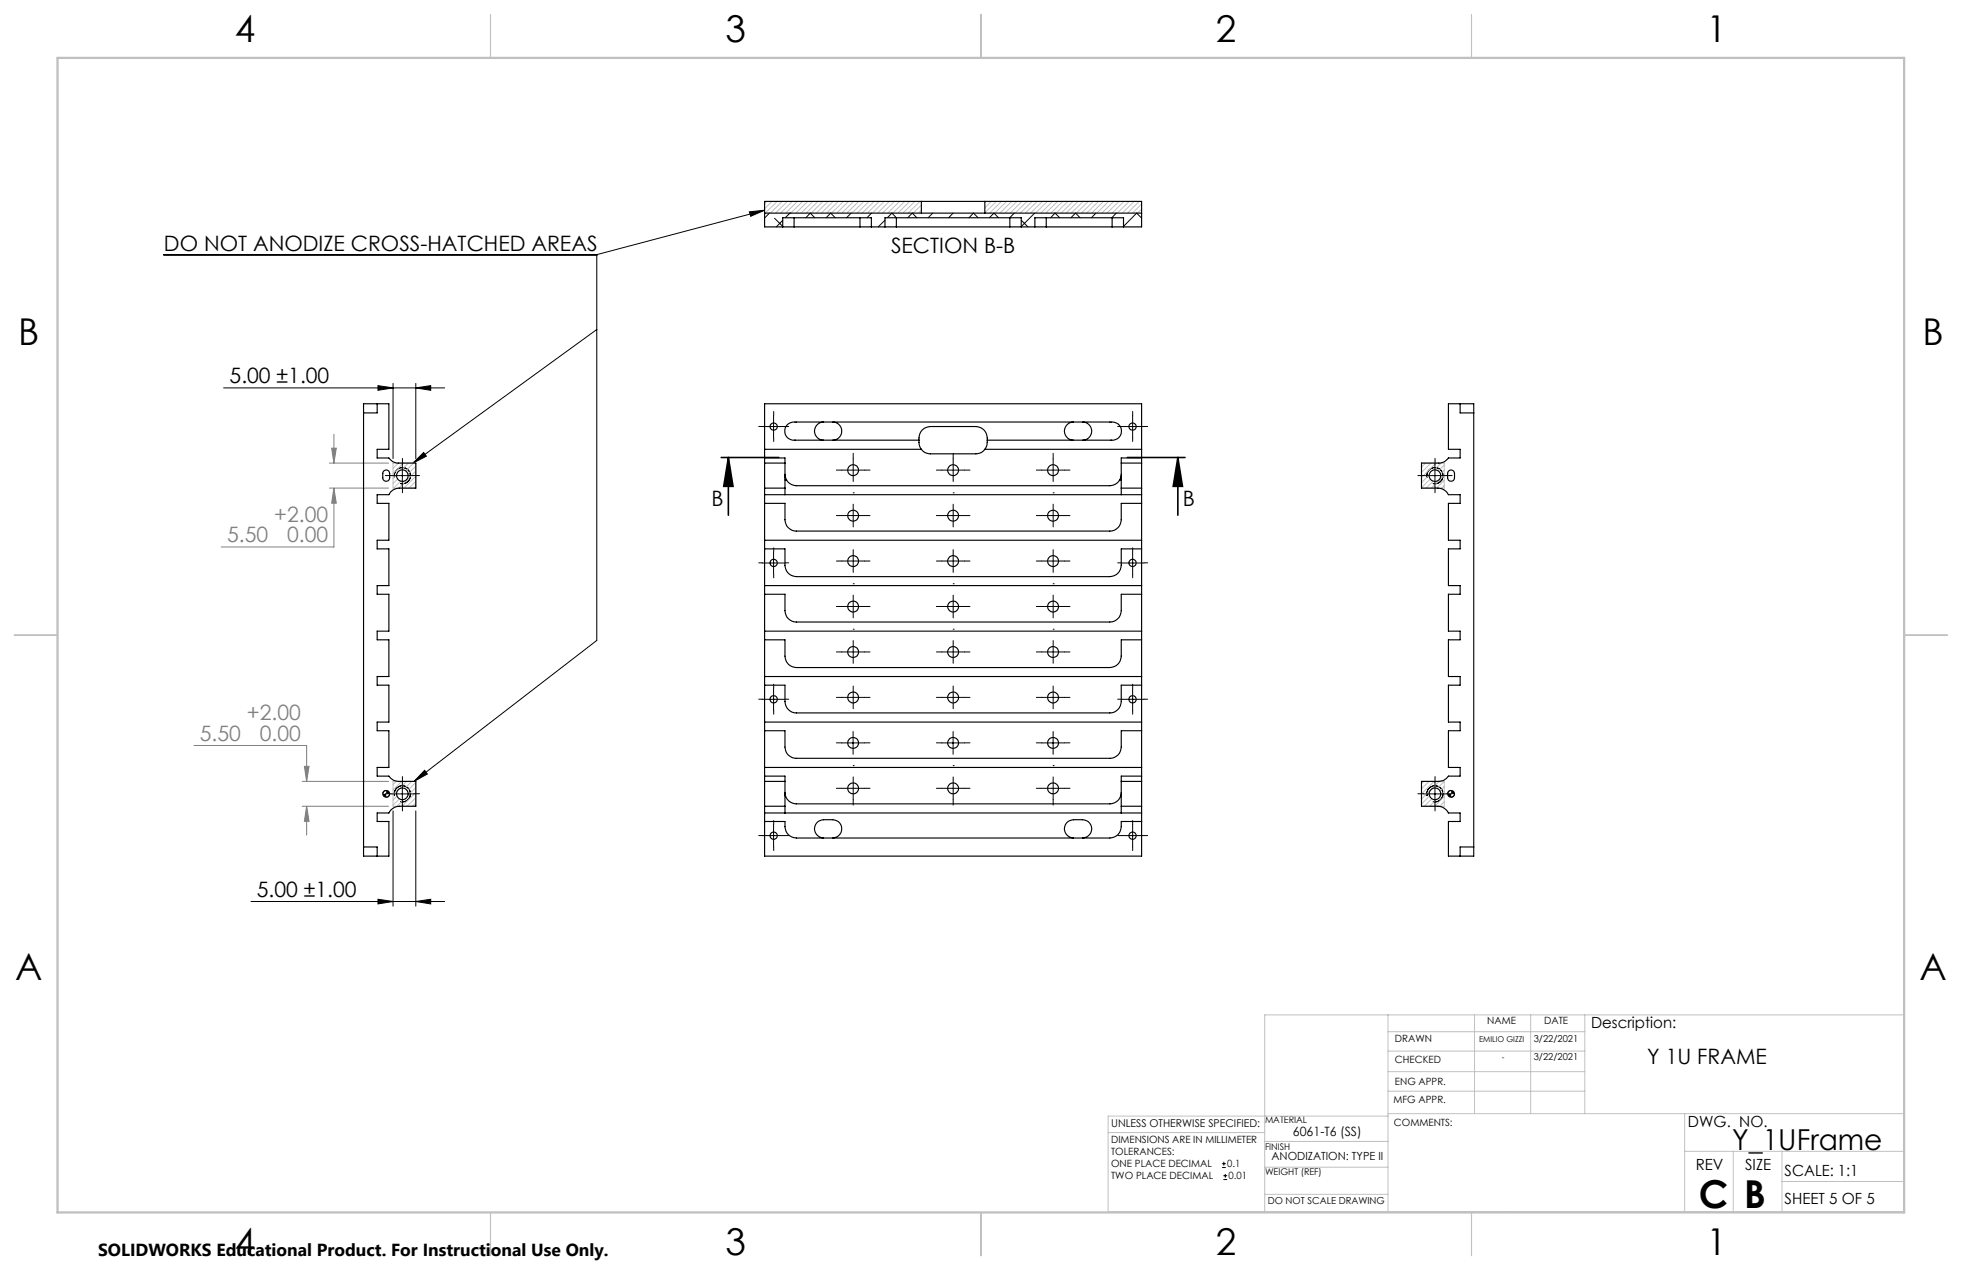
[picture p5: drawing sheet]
<svg xmlns="http://www.w3.org/2000/svg" width="432mm" height="279mm" viewBox="0 0 432 279" stroke-linecap="round" stroke-linejoin="round" font-family="sans-serif">
<g fill="none" stroke="#000" stroke-width=".22">
<path d="M36 56h95.4M164.9 46.6l3.4-.4-3.1 1.4zM168.3 46.2l-37 9.8v84.9l-40.2 31M131.3 72.5l-40.4 29.4M49.2 85.3h48.7M83.2 84.8l3.3 .5-3.3 .6zM86.5 84.3v16.6M91.5 85.3l3.3-.5v1.1zM91.5 84.3v16.6M167.7 93.8h5.1M170.3 91.3v5M246.8 93.8h5"/>
<path d="M249.3 91.3v5M86 104.6h5.1M86.8 105.1a1.78 1.78 0 0 1 1.6-2.2 1.78 1.78 0 0 1 1.9 1.9 1.78 1.78 0 0 1-2.2 1.6M88.5 102.1v5M90.9 101.9l2.3-2.3 .6 .8zM313.3 104.6h5M314.1 105.1a1.78 1.78 0 0 1 1.5-2.2 1.78 1.78 0 0 1 2 1.9 1.78 1.78 0 0 1-2.3 1.6M315.8 102.1v5M167.7 123.9h5.1M170.3 121.4v4.9M246.8 123.9h5M249.3 121.4v4.9"/>
<path d="M167.7 153.8h5.1M170.3 151.3v5.1M246.8 153.8h5M249.3 151.3v5.1M85 173.9a.78 .78 0 0 0-.8 .8M85.8 174.7a.78 .78 0 0 1-.8 .7M86 174.7h5.1M86.5 178.4v21M86.8 175.1a1.78 1.78 0 0 1 1.5-2.2 1.78 1.78 0 0 1 2 1.9 1.78 1.78 0 0 1-2.2 1.6M88.5 172.2v4.9M91.5 178.4v21M93.5 169.5l.6 .8-3 1.6z"/>
<path d="M185.2 163.4h5.1M187.7 160.9v5M207.3 163.4h5M209.8 160.9v5M229.3 163.4h4.9M231.8 160.9v5M313.3 174.7h5M314.1 175.1a1.78 1.78 0 0 1 1.5-2.2 1.78 1.78 0 0 1 2 1.9 1.78 1.78 0 0 1-2.3 1.6M315.8 172.2v4.9M319.4 173.9a.77 .77 0 0 0-.8 .8M320.1 174.7a.78 .78 0 0 1-.7 .7M55.2 198.3h42.7"/>
<path d="M83.2 197.8l3.3 .5-3.3 .6zM91.5 198.3l3.3-.5v1.1zM167.7 183.8h5.1M170.3 181.3v5M246.8 183.8h5M249.3 181.3v5M269 256.9h.8M269 256h.8M269.2 259.5h.9M269.2 258.7h.9M269.3 255.6v.8M269.7 258.3v.8"/>
</g>
<path d="M158.7 100.6h12.7M160.3 100.6l1 6.4h-2zM160.3 100.6v12.7M248.1 100.6h12.7M259.2 100.6l1 6.4h-2zM259.2 100.6v12.7" fill="none" stroke="#000" stroke-width=".35"/>
<path d="M73 98.6h1l-.5 3.3zM73.5 95.5v6.4M72.5 107.4h13M72.5 101.9h13M73.5 107.4v12.9h-24.8M73.5 107.4l.5 3.3h-1zM42.7 164h24.8v7.9M66.5 177.4h19M66.5 171.9h19M67 168.6h1l-.5 3.3zM67.5 177.4v6.3M67.5 177.4l.5 3.3h-1z" fill="none" stroke="#808080" stroke-width=".22"/>
<path d="M418.9 223.3v43.3" fill="none" stroke="#c0c0c0" stroke-width=".22" stroke-dasharray="15.2 1.3 1.3 1.3" stroke-dashoffset="5"/>
<g fill="none" stroke="#c0c0c0" stroke-width=".22">
<path d="M168.8 44.3l-.5 .5M169.9 44.3l-1.6 1.6M171 44.3l-2.6 2.6M172.2 44.3l-2.7 2.6M173.3 44.3l-2.6 2.6M174.4 44.3l-2.6 2.6M175.5 44.3l-2.6 2.6M176.6 44.3l-2.6 2.6M177.8 44.3l-2.6 2.6M178.9 44.3l-2.6 2.6M180 44.3l-2.6 2.6M181.1 44.3l-2.6 2.6"/>
<path d="M182.2 44.3l-2.5 2.6M183.4 44.3l-2.6 2.6M184.5 44.3l-2.6 2.6M185.6 44.3l-2.6 2.6M186.7 44.3l-2.6 2.6M187.9 44.3l-2.6 2.6M189 44.3l-2.6 2.6M190.1 44.3l-2.6 2.6M191.2 44.3l-2.6 2.6M192.4 44.3l-2.6 2.6M193.5 44.3l-2.6 2.6M194.6 44.3l-2.6 2.6"/>
<path d="M195.7 44.3l-2.6 2.6M196.8 44.3l-2.6 2.6M198 44.3l-2.6 2.6M199.1 44.3l-2.6 2.6M200.2 44.3l-2.6 2.6M201.3 44.3l-2.6 2.6M202.5 44.3l-2.7 2.6M202.8 45.1l-1.8 1.8M202.8 46.2l-.7 .7M217.1 44.3l-.4 .3M218.2 44.3l-1.5 1.4M219.3 44.3l-2.6 2.5"/>
<path d="M220.4 44.3l-2.6 2.6M221.5 44.3l-2.6 2.6M222.7 44.3l-2.6 2.6M223.8 44.3l-2.6 2.6M224.9 44.3l-2.6 2.6M226 44.3l-2.6 2.6M227.2 44.3l-2.7 2.6M228.3 44.3l-2.6 2.6M229.4 44.3l-2.6 2.6M230.5 44.3l-2.6 2.6M231.6 44.3l-2.5 2.6M232.8 44.3l-2.6 2.6"/>
<path d="M233.9 44.3l-2.6 2.6M235 44.3l-2.6 2.6M236.1 44.3l-2.6 2.6M237.2 44.3l-2.5 2.6M238.4 44.3l-2.6 2.6M239.5 44.3l-2.6 2.6M240.6 44.3l-2.6 2.6M241.8 44.3l-2.7 2.6M242.9 44.3l-2.6 2.6M244 44.3l-2.6 2.6M245.1 44.3l-2.6 2.6M246.2 44.3l-2.6 2.6"/>
<path d="M247.4 44.3l-2.6 2.6M248.5 44.3l-2.6 2.6M249.6 44.3l-2.6 2.6M250.7 44.3l-2.6 2.6M251.2 44.9l-2 2M251.2 46l-.8 .9M86.5 101.9h5v5.5h-5zM86.5 101.9h.1M87.3 104.5l-.8 .8M87.5 105.4l-1 1M87.7 101.9l-1.2 1.1M88.2 105.9l-1.6 1.5"/>
<path d="M88.8 101.9l-2.3 2.3M89.9 101.9l-1.5 1.5M91 101.9l-1.7 1.7M91.5 102.6l-1.7 1.7M91.5 103.6l-3.7 3.8M91.5 104.8l-2.6 2.6M91.5 105.9l-1.5 1.5M91.5 107l-.4 .4M312.8 101.9h5.1v5.5h-5.1zM313.8 101.9l-1 .9M314.5 104.5l-1.7 1.7M314.8 105.4l-2 1.9"/>
<path d="M314.9 101.9l-2.1 2M315.4 105.9l-1.5 1.5M316 101.9l-3.2 3.2M317.1 101.9l-1.4 1.5M317.9 102.3l-1.4 1.3M317.9 103.4l-.9 .8M317.9 104.5l-2.9 2.9M317.9 105.7l-1.8 1.7M317.9 106.8l-.6 .6M86.5 171.9h5v5.5h-5zM87.2 171.9l-.7 .7M87.4 175.1l-.9 .9"/>
<path d="M87.9 175.8l-1.4 1.3M88.4 171.9l-1.9 1.9M88.9 175.9l-1.6 1.5M89.5 171.9l-3 3M90.6 171.9l-1.6 1.6M91.5 172.1l-1.9 1.9M91.5 173.2l-1.7 1.8M91.5 174.4l-3 3M91.5 175.5l-1.9 1.9M91.5 176.6l-.8 .8M312.8 171.9h5.1v5.5h-5.1zM313.4 171.9l-.6 .5"/>
<path d="M314.5 171.9l-1.7 1.6M314.6 175.1l-1.8 1.8M315.1 175.7l-1.6 1.7M315.6 171.9l-2.8 2.8M316.1 175.9l-1.5 1.5M316.7 171.9l-3.9 3.9M317.9 171.9l-1.6 1.6M317.9 173l-1 1M317.9 174.1l-.9 .8M317.9 175.3l-2.2 2.1M317.9 176.4l-1.1 1M305.5 223.3v43.3"/>
<path d="M305.5 235.8h43.3M305.5 231.2h43.3M305.5 227h43.3M324.5 223.3v21.7M336.9 223.3v21.7M348.8 223.3v21.7M243.9 249.2h34.4M278.3 256.8h27.2M278.3 251.1h27.3M305.5 245h113.4M305.5 240.1h43.3M305.5 245.5h-61.6v21.1h175"/>
<path d="M370.8 245v21.6M370.8 253.3h48.1M381.5 253.3v13.3M392.2 259.9h26.7M392.2 253.3v13.3M278.3 262.7h27.2M418.9 265.1v-41.8h-140.6v43.3"/>
</g>
<path d="M108 3.2v9.5M215.9 3.2v9.5M323.8 3.2v9.5M3.1 139.7h9.6M419.1 139.7h9.5M108 266.7v9.6M215.9 266.7v9.6M323.8 266.7v9.6" fill="none" stroke="#c0c0c0" stroke-width=".25"/>
<path d="M12.7 12.7h406.4v254h-406.4z" fill="none" stroke="#c0c0c0" stroke-width=".5"/>
<g fill="none" stroke="#000" stroke-width=".22" stroke-dasharray="15.2 1.3 1.3 1.3">
<path d="M167.8 93.8h-.8M170.3 91.3v-.8M170.3 96.3v.8M172.8 93.8h.8M246.8 93.8h-.8M249.3 91.3v-.8M249.3 96.3v.8M251.8 93.8h.8M86.1 104.6h-1.3M88.6 102.1v-1.2M88.6 107.1v1.3M91.1 104.6h1.2"/>
<path d="M185.3 113.4h-1.2M185.3 103.4h-1.2M187.8 113.4v-2.5M187.8 113.4h-2.5M187.8 113.4v2.5M187.8 113.4h2.5M187.8 103.4v-2.5M187.8 103.4h-2.5M187.8 103.4v2.5M187.8 103.4h2.5M187.8 100.9v-1.2M187.8 108.4h.1"/>
<path d="M190.3 113.4h1.2M190.3 103.4h1.2M207.3 113.4h-1.2M207.3 103.4h-1.2M209.8 113.4v-2.5M209.8 113.4h-2.5M209.8 113.4v2.5M209.8 113.4h2.5M209.8 103.4v-2.5M209.8 103.4h-2.5M209.8 103.4v2.5M209.8 103.4h2.5"/>
<path d="M209.8 100.9v-1.2M209.8 108.4h.1M212.3 113.4h1.2M212.3 103.4h1.2M229.3 113.4h-1.2M229.3 103.4h-1.2M231.8 113.4v-2.5M231.8 113.4h-2.5M231.8 113.4v2.5M231.8 113.4h2.5M231.8 103.4v-2.5M231.8 103.4h-2.5"/>
<path d="M231.8 103.4v2.5M231.8 103.4h2.5M231.8 100.9v-1.2M231.8 108.4h.1M234.3 113.4h1.2M234.3 103.4h1.2M313.3 104.6h-1.3M315.8 102.1v-1.2M315.8 107.1v1.3M318.3 104.6h1.3M167.8 123.8h-.8M170.3 121.3v-.8"/>
<path d="M170.3 126.3v.8M172.8 123.8h.8M185.3 133.4h-1.2M185.3 123.4h-1.2M187.8 133.4v-2.5M187.8 133.4h-2.5M187.8 133.4v2.5M187.8 133.4h2.5M187.8 123.4v-2.5M187.8 123.4h-2.5M187.8 123.4v2.5M187.8 123.4h2.5"/>
<path d="M187.8 138.4h.1M187.8 128.4h.1M190.3 133.4h1.2M190.3 123.4h1.2M207.3 133.4h-1.2M207.3 123.4h-1.2M209.8 133.4v-2.5M209.8 133.4h-2.5M209.8 133.4v2.5M209.8 133.4h2.5M209.8 123.4v-2.5M209.8 123.4h-2.5"/>
<path d="M209.8 123.4v2.5M209.8 123.4h2.5M209.8 138.4h.1M209.8 128.4h.1M212.3 133.4h1.2M212.3 123.4h1.2M229.3 133.4h-1.2M229.3 123.4h-1.2M231.8 133.4v-2.5M231.8 133.4h-2.5M231.8 133.4v2.5M231.8 133.4h2.5"/>
<path d="M231.8 123.4v-2.5M231.8 123.4h-2.5M231.8 123.4v2.5M231.8 123.4h2.5M231.8 138.4h.1M231.8 128.4h.1M234.3 133.4h1.2M234.3 123.4h1.2M246.8 123.8h-.8M249.3 121.3v-.8M249.3 126.3v.8M251.8 123.8h.8"/>
<path d="M167.8 153.8h-.8M170.3 151.3v-.8M170.3 156.3v.8M172.8 153.8h.8M185.3 153.4h-1.2M185.3 143.4h-1.2M187.8 153.4v-2.5M187.8 153.4h-2.5M187.8 153.4v2.5M187.8 153.4h2.5M187.8 143.4v-2.5M187.8 143.4h-2.5"/>
<path d="M187.8 143.4v2.5M187.8 143.4h2.5M190.3 153.4h1.2M190.3 143.4h1.2M207.3 153.4h-1.2M207.3 143.4h-1.2M209.8 153.4v-2.5M209.8 153.4h-2.5M209.8 153.4v2.5M209.8 153.4h2.5M209.8 143.4v-2.5M209.8 143.4h-2.5"/>
<path d="M209.8 143.4v2.5M209.8 143.4h2.5M212.3 153.4h1.2M212.3 143.4h1.2M229.3 153.4h-1.2M229.3 143.4h-1.2M231.8 153.4v-2.5M231.8 153.4h-2.5M231.8 153.4v2.5M231.8 153.4h2.5M231.8 143.4v-2.5M231.8 143.4h-2.5"/>
<path d="M231.8 143.4v2.5M231.8 143.4h2.5M234.3 153.4h1.2M234.3 143.4h1.2M246.8 153.8h-.8M249.3 151.3v-.8M249.3 156.3v.8M251.8 153.8h.8M86.1 174.6h-1.3M88.6 172.1v-1.2M88.6 177.1v1.3M91.1 174.6h1.2"/>
<path d="M185.3 163.4h-1.2M185.3 173.4h-1.2M187.8 173.4v-2.5M187.8 173.4h-2.5M187.8 173.4v2.5M187.8 173.4h2.5M187.8 175.9v1.2M187.8 168.4h.1M190.3 163.4h1.2M190.3 173.4h1.2M207.3 163.4h-1.2M207.3 173.4h-1.2"/>
<path d="M209.8 173.4v-2.5M209.8 173.4h-2.5M209.8 173.4v2.5M209.8 173.4h2.5M209.8 175.9v1.2M209.8 168.4h.1M212.3 163.4h1.2M212.3 173.4h1.2M229.3 163.4h-1.2M229.3 173.4h-1.2M231.8 173.4v-2.5M231.8 173.4h-2.5"/>
<path d="M231.8 173.4v2.5M231.8 173.4h2.5M231.8 175.9v1.2M231.8 168.4h.1M234.3 163.4h1.2M234.3 173.4h1.2M313.3 174.6h-1.3M315.8 172.1v-1.2M315.8 177.1v1.3M318.3 174.6h1.3M167.8 183.8h-.8M170.3 181.3v-.8"/>
<path d="M170.3 186.3v.8M172.8 183.8h.8M246.8 183.8h-.8M249.3 181.3v-.8M249.3 186.3v.8M251.8 183.8h.8"/>
</g>
<g fill="#000">
<path d="M259.2 100.6l1 6.4h-2zM160.3 100.6l1 6.4h-2z"/>
<path d="M93.5 169.5l.6 .8-3 1.6zM90.9 101.9l2.3-2.3 .6 .8zM164.9 46.6l3.4-.4-3.1 1.4z"/>
<path d="M91.5 198.3l3.3-.5v1.1zM83.2 197.8l3.3 .5-3.3 .6zM83.2 84.8l3.3 .5-3.3 .6zM91.5 85.3l3.3-.5v1.1z"/>
</g>
<path d="M67.5 177.4l.5 3.3h-1zM67 168.6h1l-.5 3.3zM73.5 107.4l.5 3.3h-1zM73 98.6h1l-.5 3.3z" fill="#808080"/>
<path d="M318.6 174.7a.78 .78 0 0 0 .8 .7v-.7zM319.4 173.9v.8h.7a.78 .78 0 0 0-.7-.8zM84.2 174.7a.78 .78 0 0 0 .8 .7v-.7zM85 173.9v.8h.8a.77 .77 0 0 0-.8-.8z" fill="#000"/>
<g fill="none" stroke="#000" stroke-width=".25">
<path d="M168.3 46.9h82.9M172.3 49.9h2.5M172.3 49.9h-4v-5.6h82.9v5.6h-3.9M172.3 49.9v-2h19.5v2M174.8 49.9h14.5M174.8 47.9v2M189.3 49.9h2.5M189.3 47.9v2M191.8 49.9h3M194.8 49.9h2.5M194.8 49.9v-2h30v2M197.3 49.9h25"/>
<path d="M197.3 47.9v2M202.8 44.3v2.6M216.7 44.3v2.6M222.3 49.9h2.5M222.3 47.9v2M224.8 49.9h3M227.8 49.9h2.5M227.8 49.9v-2h19.5v2M230.3 49.9h14.5M230.3 47.9v2M244.8 49.9h2.5M244.8 47.9v2"/>
<path d="M80 90.8v-2h5.6v10h-2.6v2h2.6a2.44 2.44 0 0 0 2.1 1.1h3.8v5.5h-3.6a2.57 2.57 0 0 0-2.3 1.4h-2.6v1.9h2.6v8.2h-2.6v1.9h2.6v8h-2.6v1.9h2.6v8.2h-2.6v1.9h2.6v8h-2.6v1.9h2.6v8.2h-2.6v1.9h2.6v8h-2.6v1.9h2.6a2.58 2.58 0 0 0 2.1 1.2h3.8v5.5h-3.6a2.69 2.69 0 0 0-2.3 1.5h-2.6v1.8h2.6v7.6h-5.6v-2M80 90.8v95.5M83 88.8v2h-3M168.3 98.8h34.5M181.3 92.9a1.99 1.99 0 0 0-2.1 1.9 1.99 1.99 0 0 0 2.1 2M183.3 92.9a1.99 1.99 0 0 1 1.9 1.9 1.99 1.99 0 0 1-1.9 2M202.2 96.8h-27.2a2.04 2.04 0 0 1-2.3-2.1 2.04 2.04 0 0 1 2.6-1.8h69a2.04 2.04 0 0 1 2.5 1.8 2.04 2.04 0 0 1-2.3 2.1h-27.2M202.8 98.8l-.4-.7a3.7 3.7 0 0 1 1-3.8l1.4-.5h10a2.99 2.99 0 0 1 2.4 4.1l-.5 .9M202.8 98.8a2.41 2.41 0 0 0 2 1h10a2.41 2.41 0 0 0 1.9-1M216.7 98.8h34.5M236.3 92.9a1.99 1.99 0 0 0-2.1 1.9 1.99 1.99 0 0 0 2.1 2M238.3 92.9a1.99 1.99 0 0 1 2 1.9 1.99 1.99 0 0 1-2 2"/>
<path d="M321.3 88.8v2h3M324.3 90.8v-2h-5.5v10h2.5v2h-2.5a2.44 2.44 0 0 1-2.1 1.1h-3.9v5.5h3.7a2.57 2.57 0 0 1 2.3 1.4h2.5v1.9h-2.5v8.2h2.5v1.9h-2.5v8h2.5v1.9h-2.5v8.2h2.5v1.9h-2.5v8h2.5v1.9h-2.5v8.2h2.5v1.9h-2.5v8h2.5v1.9h-2.5a2.58 2.58 0 0 1-2.1 1.2h-3.9v5.5h3.7a2.69 2.69 0 0 1 2.3 1.5h2.5v1.8h-2.5v7.6h5.5v-2M324.3 90.8v95.5M84.4 103.6a.77 .77 0 0 1 .9-.2 .77 .77 0 0 1 .5 .7v1a.76 .76 0 0 1-.8 .8 .76 .76 0 0 1-.8-.8v-1zM168.3 107.4v1.4M168.3 100.8h4.5v1.1M168.3 100.8v1.1M168.3 110.7h4.5v3.6a2.53 2.53 0 0 0 2.5 2.5h69a2.53 2.53 0 0 0 2.5-2.5v-3.6h4.4M168.3 107.4h4.5M168.3 100.8v-12h82.9v12M168.3 101.9v5.5M168.3 108.8v61.9"/>
<path d="M168.3 101.9h4.5M168.3 108.8h82.9M168.3 118.9h82.9M172.8 107.4v1.4M172.8 104.4l.1 .7M172.8 101.9v5.5M172.8 105.6h.3M172.8 105.1h.1M172.9 105.1l.2 .5M173.1 105.6a2.57 2.57 0 0 0 2.2 1.3h69a2.57 2.57 0 0 0 2.1-1.3M246.4 105.6h.4M246.6 105.1l-.2 .5"/>
<path d="M246.6 105.1h.2M246.8 107.4v1.4M246.8 104.4l-.2 .7M246.8 107.4h4.4M246.8 101.9h4.4M246.8 101.9v5.5M251.2 107.4v1.4M251.2 100.8v1.1M251.2 100.8h-4.4v1.1M251.2 101.9v5.5M251.2 108.8v61.9M318.8 103.6a.77 .77 0 0 1 .8-.2 .77 .77 0 0 1 .5 .7v1a.76 .76 0 0 1-.7 .8 .76 .76 0 0 1-.8-.8v-1z"/>
<path d="M168.3 120.8h4.5v3.6a2.53 2.53 0 0 0 2.5 2.5h69a2.53 2.53 0 0 0 2.5-2.5v-3.6h4.4M168.3 130.7h4.5v3.6a2.53 2.53 0 0 0 2.5 2.5h69a2.53 2.53 0 0 0 2.5-2.5v-3.6h4.4M168.3 128.8h82.9M168.3 138.9h82.9M168.3 150.7h4.5v3.6a2.53 2.53 0 0 0 2.5 2.5h69a2.53 2.53 0 0 0 2.5-2.5v-3.6h4.4M168.3 140.8h4.5v3.6a2.53 2.53 0 0 0 2.5 2.5h69a2.53 2.53 0 0 0 2.5-2.5v-3.6h4.4M168.3 158.9h82.9M168.3 148.8h82.9M168.3 177.4v1.5M168.3 170.7h4.5v1.2M168.3 170.7v1.2M168.3 160.8h4.5v3.6a2.47 2.47 0 0 0 2.5 2.4h69a2.47 2.47 0 0 0 2.5-2.4v-3.6h4.4"/>
<path d="M168.3 171.9v5.5M168.3 178.9v9.4h82.9v-9.4M168.3 177.4h4.5M168.3 171.9h4.5M168.3 178.9h82.9M168.3 168.8h82.9M172.8 177.4v1.5M172.8 174.3l.1 .8M172.8 171.9v5.5M172.8 175.1h.1M172.9 175.1a2.55 2.55 0 0 0 2.4 1.7h69a2.83 2.83 0 0 0 2.5-1.7M246.8 177.4v1.5"/>
<path d="M246.8 174.3l-.2 .8M246.8 177.4h4.4M246.8 171.9h4.4M246.8 171.9v5.5M251.2 177.4v1.5M251.2 170.7v1.2M251.2 170.7h-4.4v1.2M251.2 171.9v5.5M80 186.3h3v2M168.3 180.7h4.5a2.97 2.97 0 0 0 1.5 3.4l1 .3h69a2.53 2.53 0 0 0 2.5-2.5v-1.2h4.4M181.3 184.4a2.01 2.01 0 0 1-2.1-2 2.01 2.01 0 0 1 2.1-2.1 4.4 4.4 0 0 1 3.2 .5 2.02 2.02 0 0 1 .6 2.2 2.02 2.02 0 0 1-1.8 1.4M236.3 184.4a2.01 2.01 0 0 1-2.1-2 2.01 2.01 0 0 1 2.1-2.1 4.4 4.4 0 0 1 3.2 .5 2.02 2.02 0 0 1 .6 2.2 2.02 2.02 0 0 1-1.8 1.4"/>
<path d="M324.3 186.3h-3v2"/>
<circle cx="170.3" cy="93.9" r=".8"/>
<circle cx="249.3" cy="93.9" r=".8"/>
<circle cx="88.5" cy="104.6" r="1.28"/>
<circle cx="187.8" cy="113.5" r="1.2"/>
<circle cx="187.8" cy="103.4" r="1.2"/>
<circle cx="209.8" cy="113.5" r="1.2"/>
<circle cx="209.8" cy="103.4" r="1.2"/>
<circle cx="231.8" cy="113.5" r="1.21"/>
<circle cx="231.8" cy="103.4" r="1.21"/>
<circle cx="315.8" cy="104.6" r="1.28"/>
<circle cx="170.3" cy="123.8" r=".8"/>
<circle cx="187.8" cy="123.4" r="1.2"/>
<circle cx="187.8" cy="133.4" r="1.18"/>
<circle cx="209.8" cy="123.4" r="1.2"/>
<circle cx="209.8" cy="133.5" r="1.19"/>
<circle cx="231.8" cy="123.4" r="1.21"/>
<circle cx="231.8" cy="133.4" r="1.2"/>
<circle cx="249.3" cy="123.8" r=".8"/>
<circle cx="170.3" cy="153.8" r=".81"/>
<circle cx="187.8" cy="143.4" r="1.2"/>
<circle cx="187.8" cy="153.4" r="1.18"/>
<circle cx="209.8" cy="143.5" r="1.2"/>
<circle cx="209.8" cy="153.5" r="1.19"/>
<circle cx="231.8" cy="143.4" r="1.21"/>
<circle cx="231.8" cy="153.4" r="1.2"/>
<circle cx="249.3" cy="153.8" r=".81"/>
<circle cx="85" cy="174.6" r=".75"/>
<circle cx="88.5" cy="174.6" r="1.28"/>
<circle cx="187.8" cy="163.4" r="1.2"/>
<circle cx="187.8" cy="173.4" r="1.2"/>
<circle cx="209.8" cy="163.5" r="1.2"/>
<circle cx="209.8" cy="173.4" r="1.2"/>
<circle cx="231.8" cy="163.4" r="1.21"/>
<circle cx="231.8" cy="173.4" r="1.21"/>
<circle cx="315.8" cy="174.6" r="1.28"/>
<circle cx="319.4" cy="174.6" r=".75"/>
<circle cx="170.3" cy="183.9" r=".8"/>
<circle cx="249.3" cy="183.9" r=".8"/>
</g>
<g fill="none" stroke="#000" stroke-width=".22">
<path d="M169.3 46.9l-1 1.1M170.5 48l1.8 1.8M172.3 48.5l-1.4 1.4M173.8 46.9h.1M173.8 46.9l-1 1M177.3 47.9l1-1 1 1M181.8 47.9l1-1 1 1M187.3 46.9l-1 1M191.8 46.9l-1 1M194.8 48.4l-1.5 1.5M195.3 47.9l1-1 1 1M199.8 47.9l1-1 1 1"/>
<path d="M205.3 46.9l-1 1M209.8 46.9l-1 1M213.3 47.9l.9-1 1.1 1M217.7 47.9l1.1-1 .9 1M223.2 46.9l-1 1M224.8 48.4l1.4 1.5M227.7 46.9l-2.9 2.9M231.2 47.9l1-1 1 1M235.7 47.9l1-1 1 1M241.2 46.9l-1 1M245.7 46.9l-1 1M251.2 48l-1-1.1-2.9 2.9"/>
</g>
<g font-size="8.5">
<text x="373.9" y="265.7">C</text>
<text x="383.8" y="265.7">B</text>
</g>
<g font-size="8.1">
<text x="51.7" y="9.3">4</text>
<text x="159.7" y="9.3">3</text>
<text x="267.6" y="9.3">2</text>
<text x="375.6" y="9.3">1</text>
<text x="4" y="76">B</text>
<text x="423.1" y="76">B</text>
<text x="3.3" y="215.7">A</text>
<text x="422.4" y="215.7">A</text>
<text x="51.7" y="276">4</text>
<text x="159.7" y="276">3</text>
<text x="267.6" y="276">2</text>
<text x="375.6" y="276">1</text>
</g>
<text font-size="6.3" x="381.2" y="253">Y_1UFrame</text>
<g font-size="4.7">
<text x="36.1" y="55.3">DO NOT ANODIZE CROSS-HATCHED AREAS</text>
<text x="196.1" y="55.7">SECTION B-B</text>
<text x="50.5" y="84.3">5.00 ±1.00</text>
<text x="156.6" y="111.2">B</text>
<text x="260.3" y="111.2">B</text>
<text x="56.5" y="197.3">5.00 ±1.00</text>
<text x="362.5" y="234.1">Y 1U FRAME</text>
</g>
<g font-size="4.7" fill="#808080">
<text x="50" y="119.3">5.50</text>
<text x="60.3" y="114.8">+2.00</text>
<text x="63.2" y="119.3">0.00</text>
<text x="54.3" y="158.4">+2.00</text>
<text x="44" y="162.9">5.50</text>
<text x="57.2" y="163">0.00</text>
</g>
<text font-size="3.8" x="21.6" y="276.3">SOLIDWORKS Educational Product. For Instructional Use Only.</text>
<g font-size="3.4">
<text x="350.2" y="226.2">Description:</text>
<text x="371.5" y="247.9">DWG. NO.</text>
<text x="373.2" y="257.5">REV</text>
<text x="384.1" y="257.5">SIZE</text>
<text x="392.8" y="258.7">SCALE: 1:1</text>
<text x="392.8" y="264.9">SHEET 5 OF 5</text>
</g>
<text font-size="2.8" x="284.5" y="250">6061-T6 (SS)</text>
<text font-size="2.5" x="279.8" y="255.2">ANODIZATION: TYPE II</text>
<text font-size="2.4" x="244.5" y="247.8">UNLESS OTHERWISE SPECIFIED:</text>
<g font-size="2.2">
<text x="327.3" y="225.4">NAME</text>
<text x="339.8" y="225.4">DATE</text>
<text x="307" y="233.8">CHECKED</text>
<text x="307" y="229.3">DRAWN</text>
<text x="307" y="238.6">ENG APPR.</text>
<text x="306.7" y="242.7">MFG APPR.</text>
<text x="244.5" y="251.5">DIMENSIONS ARE IN MILLIMETER</text>
<text x="306.8" y="247.7">COMMENTS:</text>
<text x="244.5" y="254.2">TOLERANCES:</text>
<text x="244.5" y="256.8">ONE PLACE DECIMAL</text>
<text x="270.1" y="256.8">0.1</text>
<text x="244.5" y="259.5">TWO PLACE DECIMAL</text>
<text x="270.4" y="259.5">0.01</text>
</g>
<g font-size="2.1">
<text x="337.6" y="229.3">3/22/2021</text>
<text x="337.6" y="233.1">3/22/2021</text>
<text x="279" y="264.9">DO NOT SCALE DRAWING</text>
</g>
<g font-size="2">
<text x="278.4" y="247.1">MATERIAL</text>
<text x="278.4" y="253">FINISH</text>
<text x="278.4" y="258.5">WEIGHT (REF)</text>
</g>
<g font-size="1.8">
<text x="325.5" y="229.3">EMILIO GIZZI</text>
<text x="330.5" y="233.1">-</text>
</g>
</svg>
